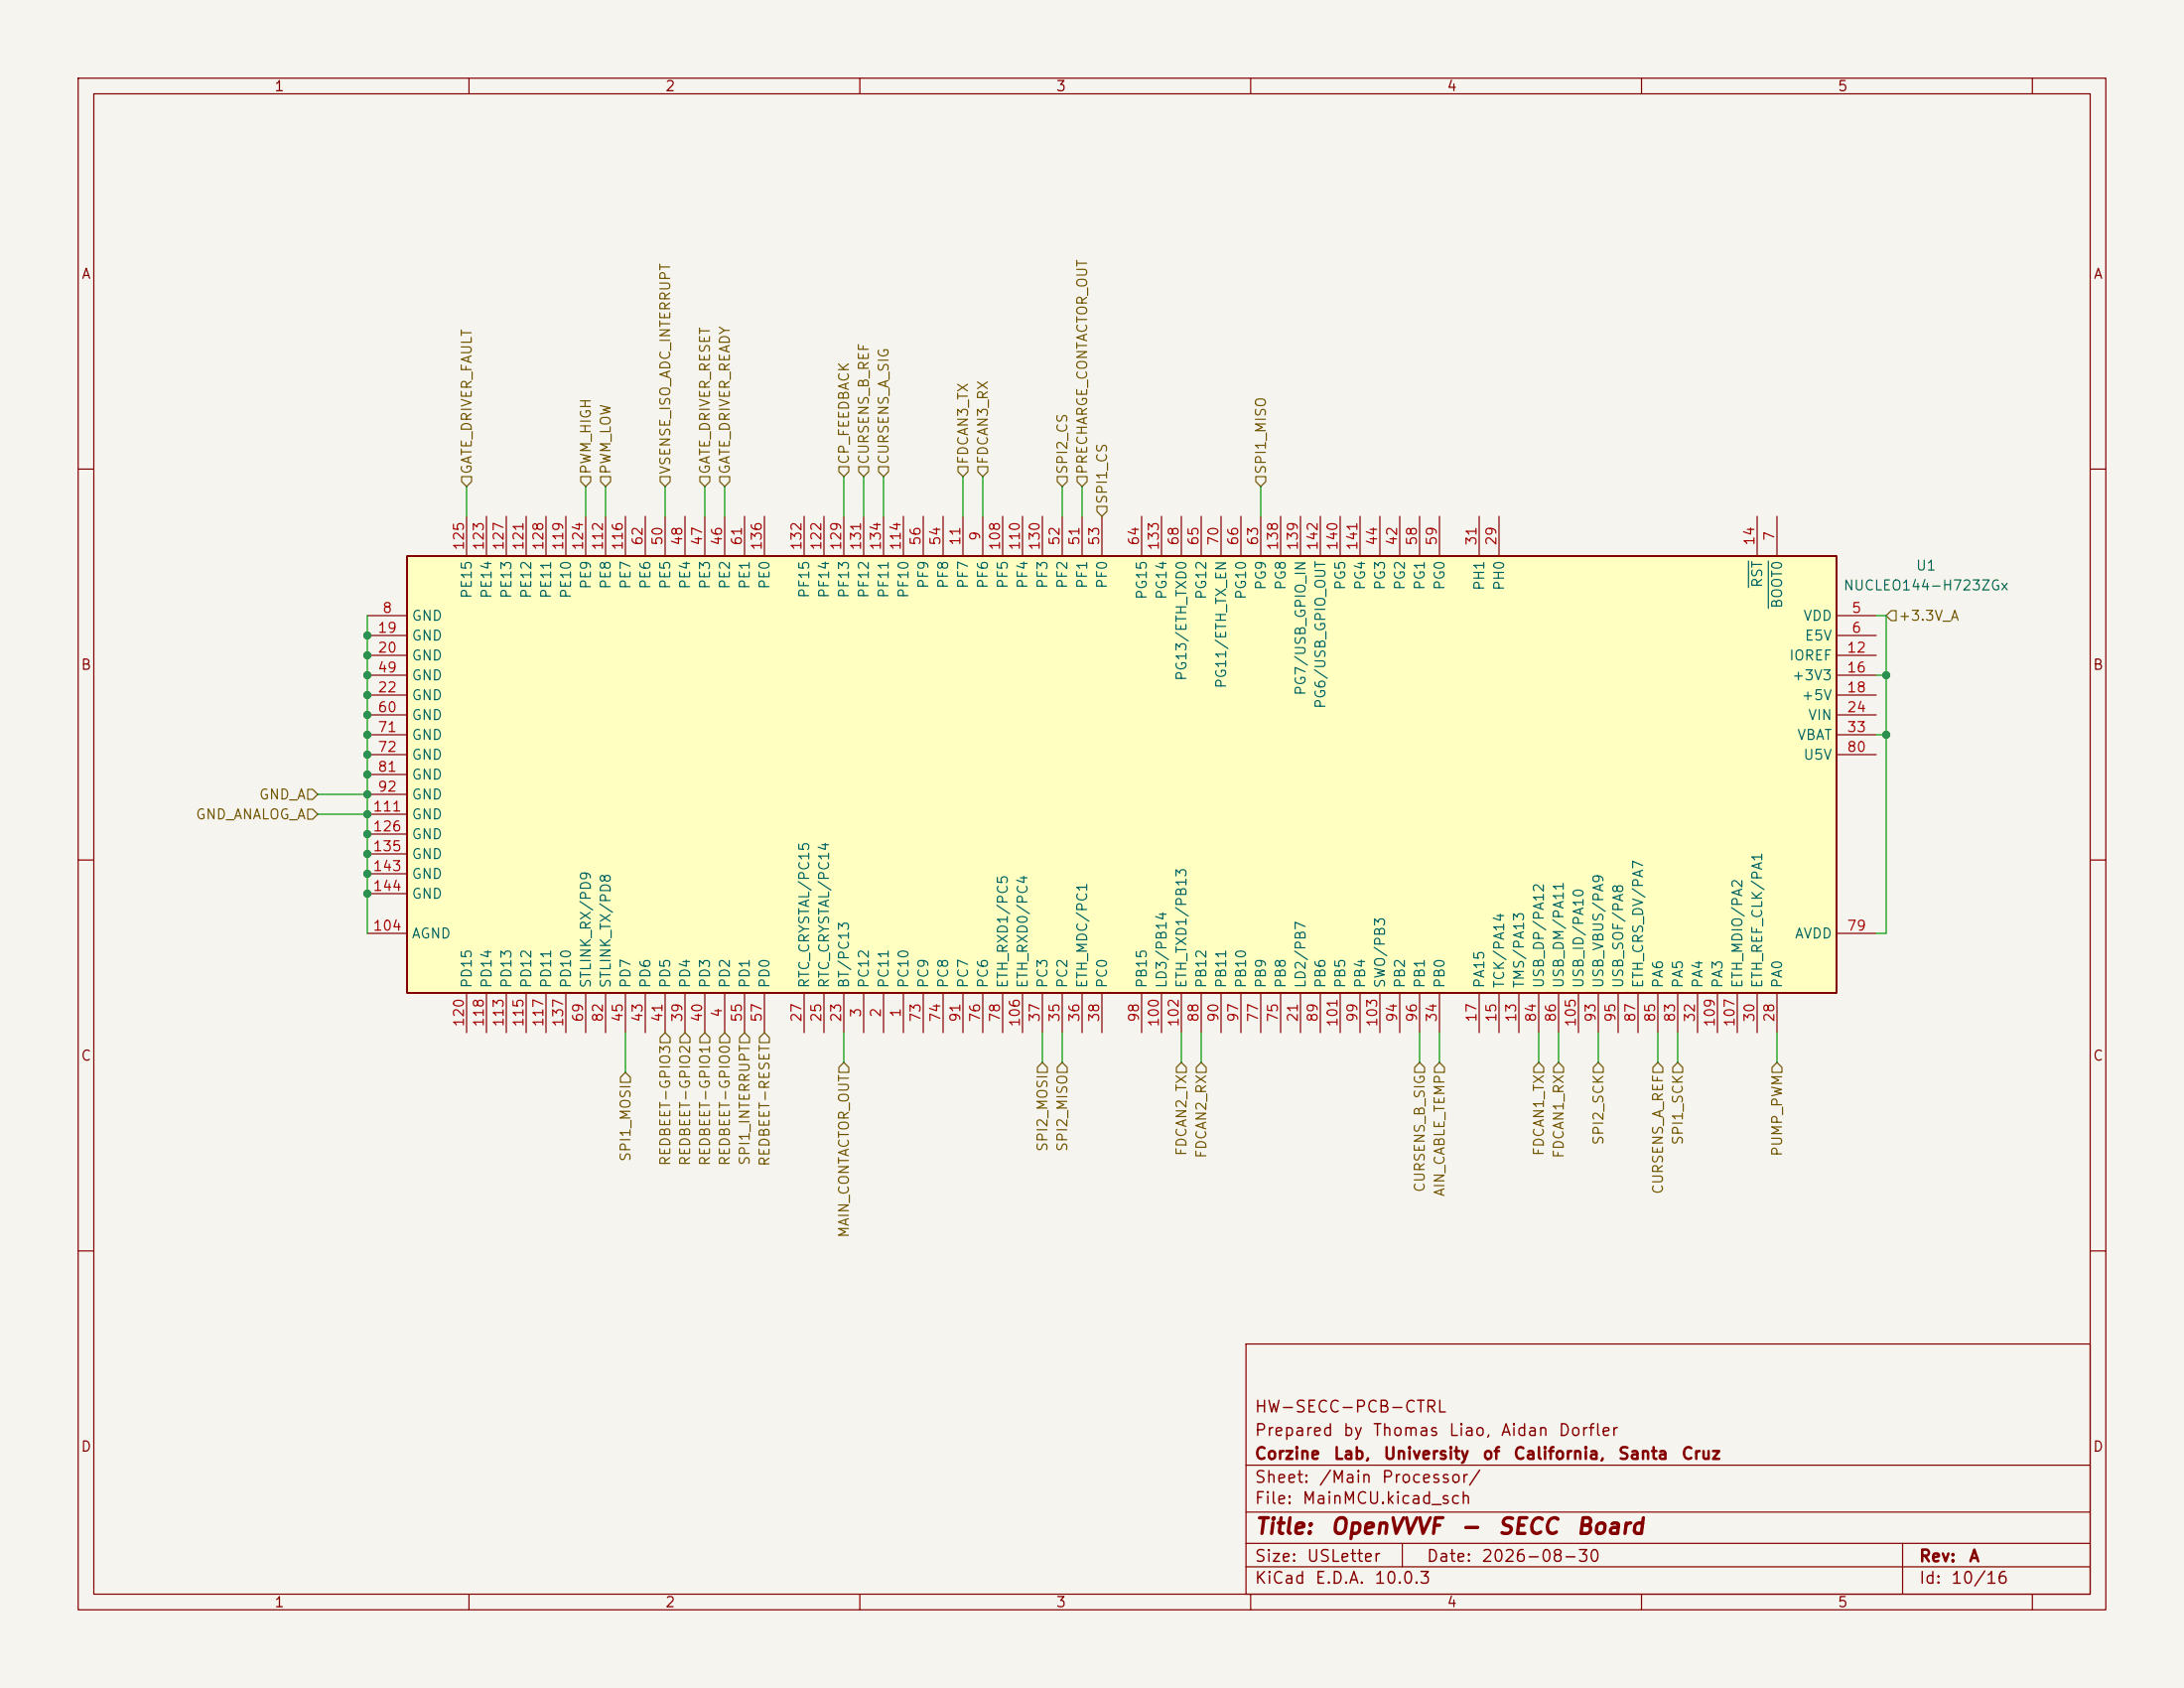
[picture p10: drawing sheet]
<svg xmlns="http://www.w3.org/2000/svg" width="279mm" height="216mm" viewBox="0 0 279 216" stroke-linecap="round" stroke-linejoin="round" font-family="sans-serif">
<path d="M0 0h279.4v215.9h-279.4z" fill="#f5f4ef" stroke="#f5f4ef" stroke-width=".13"/>
<g fill="none" stroke="#840000" stroke-width=".15">
<path d="M10 10h259.4v195.9h-259.4zM12 12h255.4v191.9h-255.4zM60 10v2M110 10v2M160 10v2M210 10v2M260 10v2M10 60h2M267.4 60h2M10 110h2M267.4 110h2M10 160h2"/>
<path d="M159.4 171.9h108v32h-108zM267.4 160h2M159.4 197.4h108M159.4 193.4h108M159.4 187.4h108M179.4 197.4v3M243.4 197.4v6.5M60 203.9v2M110 203.9v2M159.4 200.4h108M160 203.9v2M210 203.9v2"/>
<path d="M260 203.9v2"/>
</g>
<path d="M52.1 71.1h182.8v55.9h-182.8z" fill="#ffffc2"/>
<path d="M52.1 71.1h182.8v55.9h-182.8z" fill="none" stroke="#840000" stroke-width=".25"/>
<g fill="none" stroke="#840000" stroke-width=".15">
<path d="M47 78.7h5.1M59.7 66v5.1M62.2 66v5.1M64.8 66v5.1M67.3 66v5.1M69.8 66v5.1M72.4 66v5.1M74.9 66v5.1M77.5 66v5.1M80 66v5.1M82.5 66v5.1M85.1 66v5.1"/>
<path d="M87.6 66v5.1M90.2 66v5.1M92.7 66v5.1M95.2 66v5.1M97.8 66v5.1M102.9 66v5.1M105.4 66v5.1M107.9 66v5.1M110.5 66v5.1M113 66v5.1M115.6 66v5.1M118.1 66v5.1"/>
<path d="M120.6 66v5.1M123.2 66v5.1M125.7 66v5.1M128.3 66v5.1M130.8 66v5.1M133.3 66v5.1M135.9 66v5.1M138.4 66v5.1M141 66v5.1M146 66v5.1M148.6 66v5.1M151.1 66v5.1"/>
<path d="M153.7 66v5.1M156.2 66v5.1M158.7 66v5.1M161.3 66v5.1M163.8 66v5.1M166.4 66v5.1M168.9 66v5.1M171.4 66v5.1M174 66v5.1M176.5 66v5.1M179.1 66v5.1M181.6 66v5.1"/>
<path d="M184.1 66v5.1M189.2 66v5.1M191.8 66v5.1M224.8 66v5.1M227.3 66v5.1M234.9 78.7h5.1M47 81.3h5.1M47 83.8h5.1M47 86.4h5.1M47 88.9h5.1M47 91.4h5.1M47 94h5.1"/>
<path d="M47 96.5h5.1M47 99.1h5.1M234.9 81.3h5.1M234.9 83.8h5.1M234.9 86.4h5.1M234.9 88.9h5.1M234.9 91.4h5.1M234.9 94h5.1M234.9 96.5h5.1M47 119.4h5.1M47 101.6h5.1M47 104.1h5.1"/>
<path d="M47 106.7h5.1M47 109.2h5.1M47 111.8h5.1M47 114.3h5.1M234.9 119.4h5.1M59.7 127v5.1M62.2 127v5.1M64.8 127v5.1M67.3 127v5.1M69.8 127v5.1M72.4 127v5.1M74.9 127v5.1"/>
<path d="M77.5 127v5.1M80 127v5.1M82.5 127v5.1M85.1 127v5.1M87.6 127v5.1M90.2 127v5.1M92.7 127v5.1M95.2 127v5.1M97.8 127v5.1M102.9 127v5.1M105.4 127v5.1M107.9 127v5.1"/>
<path d="M110.5 127v5.1M113 127v5.1M115.6 127v5.1M118.1 127v5.1M120.6 127v5.1M123.2 127v5.1M125.7 127v5.1M128.3 127v5.1M130.8 127v5.1M133.3 127v5.1M135.9 127v5.1M138.4 127v5.1"/>
<path d="M141 127v5.1M146 127v5.1M148.6 127v5.1M151.1 127v5.1M153.7 127v5.1M156.2 127v5.1M158.7 127v5.1M161.3 127v5.1M163.8 127v5.1M166.4 127v5.1M168.9 127v5.1M171.4 127v5.1"/>
<path d="M174 127v5.1M176.5 127v5.1M179.1 127v5.1M181.6 127v5.1M184.1 127v5.1M189.2 127v5.1M191.8 127v5.1M194.3 127v5.1M196.8 127v5.1M199.4 127v5.1M201.9 127v5.1M204.5 127v5.1"/>
<path d="M207 127v5.1M209.5 127v5.1M212.1 127v5.1M214.6 127v5.1M217.2 127v5.1M219.7 127v5.1M222.2 127v5.1M224.8 127v5.1M227.3 127v5.1"/>
</g>
<path d="M223.7 71.8v3.4M226.2 71.8v6" fill="none" stroke="#006464" stroke-width=".15"/>
<g fill="none" stroke="#725600" stroke-width=".15">
<path d="M107.3 59.7h1.3v.6l-.7 .7-.6-.7zM109.9 59.7h1.2v.6l-.6 .7-.6-.7zM112.4 59.7h1.3v.6l-.7 .7-.6-.7zM122.6 59.7h1.2v.6l-.6 .7-.6-.7zM125.1 59.7h1.3v.6l-.7 .7-.6-.7zM59.1 61h1.2v.6l-.6 .6-.6-.6zM74.3 61h1.3v.6l-.7 .6-.6-.6zM76.8 61h1.3v.6l-.6 .6-.7-.6zM84.5 61h1.2v.6l-.6 .6-.6-.6zM89.5 61h1.3v.6l-.6 .6-.7-.6zM92.1 61h1.2v.6l-.6 .6-.6-.6zM135.3 61h1.2v.6l-.6 .6-.6-.6z"/>
<path d="M137.8 61h1.3v.6l-.7 .6-.6-.6zM140.3 64.8h1.3v.6l-.6 .6-.7-.6zM160.7 61h1.2v.6l-.6 .6-.6-.6zM241.9 78.1h.7v1.3h-.7l-.6-.7zM39.4 103.5h.6l.6 .6-.6 .7h-.6zM39.4 101h.6l.6 .6-.6 .6h-.6zM80 137.2l.6 .6v.6h-1.2v-.6zM85.1 132.1l.6 .6v.7h-1.2v-.7zM87.6 132.1l.7 .6v.7h-1.3v-.7zM90.2 132.1l.6 .6v.7h-1.3v-.7zM92.7 132.1l.6 .6v.7h-1.2v-.7zM95.2 132.1l.7 .6v.7h-1.3v-.7z"/>
<path d="M97.8 132.1l.6 .6v.7h-1.2v-.7zM107.9 135.9l.7 .6v.7h-1.3v-.7zM133.3 135.9l.7 .6v.7h-1.3v-.7zM135.9 135.9l.6 .6v.7h-1.2v-.7zM151.1 135.9l.7 .6v.7h-1.3v-.7zM153.7 135.9l.6 .6v.7h-1.3v-.7zM181 136.5l.6-.6 .6 .6v.7h-1.2zM184.1 135.9l.7 .6v.7h-1.3v-.7zM196.8 135.9l.7 .6v.7h-1.3v-.7zM199.4 135.9l.6 .6v.7h-1.2v-.7zM203.8 136.5l.7-.6 .6 .6v.7h-1.3zM212.1 135.9l.6 .6v.7h-1.2v-.7z"/>
<path d="M214.6 135.9l.7 .6v.7h-1.3v-.7zM227.3 135.9l.7 .6v.7h-1.3v-.7z"/>
</g>
<g fill="none" stroke="#009600" stroke-width=".15">
<path d="M47 78.7v40.7M59.7 62.2v3.8M74.9 62.2v3.8M77.5 62.2v3.8M85.1 62.2v3.8M90.2 62.2v3.8M92.7 62.2v3.8M107.9 61v5M110.5 61v5M113 61v5M123.2 61v5M125.7 61v5"/>
<path d="M135.9 62.2v3.8M138.4 62.2v3.8M161.3 62.2v3.8M240 78.7h1.3v40.7h-1.3M240 86.4h1.3M240 94h1.3M40.6 104.1h6.4M40.6 101.6h6.4M80 132.1v5.1M107.9 132.1v3.8M133.3 132.1v3.8M135.9 132.1v3.8"/>
<path d="M151.1 132.1v3.8M153.7 132.1v3.8M181.6 132.1v3.8M184.1 132.1v3.8M196.8 132.1v3.8M199.4 132.1v3.8M204.5 132.1v3.8M212.1 132.1v3.8M214.6 132.1v3.8M227.3 132.1v3.8"/>
</g>
<g fill="#009600" stroke="#009600" stroke-width=".13">
<circle cx="47" cy="86.4" r=".46"/>
<circle cx="47" cy="96.5" r=".46"/>
<circle cx="47" cy="91.4" r=".46"/>
<circle cx="47" cy="99.1" r=".46"/>
<circle cx="47" cy="94" r=".46"/>
<circle cx="47" cy="88.9" r=".46"/>
<circle cx="47" cy="106.7" r=".46"/>
<circle cx="47" cy="104.1" r=".46"/>
<circle cx="47" cy="109.2" r=".46"/>
<circle cx="47" cy="111.8" r=".46"/>
<circle cx="47" cy="83.8" r=".46"/>
<circle cx="47" cy="81.3" r=".46"/>
<circle cx="47" cy="101.6" r=".46"/>
<circle cx="241.3" cy="94" r=".46"/>
<circle cx="241.3" cy="86.4" r=".46"/>
<circle cx="47" cy="114.3" r=".46"/>
</g>
<g font-size="2" fill="#840000">
<text x="160.4" y="196.7">Title:</text>
<text x="170.1" y="196.7">OpenVVVF</text>
<text x="186.7" y="196.7">-</text>
<text x="191.5" y="196.7">SECC</text>
<text x="201.5" y="196.7">Board</text>
</g>
<g font-size="1.5" fill="#840000">
<text x="160.4" y="184">Prepared</text>
<text x="160.4" y="181">HW-SECC-PCB-CTRL</text>
<text x="171.7" y="184">by</text>
<text x="175.5" y="184">Thomas</text>
<text x="185.2" y="184">Liao,</text>
<text x="191.9" y="184">Aidan</text>
<text x="199.3" y="184">Dorfler</text>
<text x="160.4" y="190">Sheet:</text>
<text x="160.4" y="187">Corzine</text>
<text x="168.6" y="190">/Main</text>
<text x="170.5" y="187">Lab,</text>
<text x="176.6" y="190">Processor/</text>
<text x="176.9" y="187">University</text>
<text x="189.6" y="187">of</text>
<text x="193.5" y="187">California,</text>
<text x="206.9" y="187">Santa</text>
<text x="215" y="187">Cruz</text>
<text x="160.4" y="192.7">File:</text>
<text x="166.5" y="192.7">MainMCU.kicad_sch</text>
<text x="160.4" y="202.9">KiCad</text>
<text x="160.4" y="200.1">Size:</text>
<text x="167.1" y="200.1">USLetter</text>
<text x="168.1" y="202.9">E.D.A.</text>
<text x="175.7" y="202.9">10.0.3</text>
<text x="182.4" y="200.1">Date:</text>
<text x="189.4" y="200.1">2026-08-30</text>
<text x="245.4" y="200.1">Rev:</text>
<text x="245.4" y="202.9">Id:</text>
<text x="249.5" y="202.9">10/16</text>
<text x="251.8" y="200.1">A</text>
</g>
<g font-size="1.3" fill="#840000">
<text x="35" y="12">1</text>
<text x="85" y="12">2</text>
<text x="135" y="12">3</text>
<text x="185" y="12">4</text>
<text x="235" y="12">5</text>
<text x="10.3" y="36">A</text>
<text x="267.7" y="36">A</text>
<text x="10.3" y="86">B</text>
<text x="267.7" y="86">B</text>
<text x="10.3" y="136">C</text>
<text x="267.7" y="136">C</text>
<text x="10.3" y="186">D</text>
<text x="267.7" y="186">D</text>
<text x="35" y="205.9">1</text>
<text x="85" y="205.9">2</text>
<text x="135" y="205.9">3</text>
<text x="185" y="205.9">4</text>
<text x="235" y="205.9">5</text>
</g>
<g font-size="1.3" fill="#725600">
<text x="108.9" y="59.5" transform="rotate(-90 108.9 59.5)">CP_FEEDBACK</text>
<text x="111.5" y="59.5" transform="rotate(-90 111.5 59.5)">CURSENS_B_REF</text>
<text x="114" y="59.5" transform="rotate(-90 114 59.5)">CURSENS_A_SIG</text>
<text x="124.2" y="59.5" transform="rotate(-90 124.2 59.5)">FDCAN3_TX</text>
<text x="126.7" y="59.5" transform="rotate(-90 126.7 59.5)">FDCAN3_RX</text>
<text x="60.7" y="60.8" transform="rotate(-90 60.7 60.8)">GATE_DRIVER_FAULT</text>
<text x="75.9" y="60.8" transform="rotate(-90 75.9 60.8)">PWM_HIGH</text>
<text x="78.4" y="60.8" transform="rotate(-90 78.4 60.8)">PWM_LOW</text>
<text x="86.1" y="60.8" transform="rotate(-90 86.1 60.8)">VSENSE_ISO_ADC_INTERRUPT</text>
<text x="91.1" y="60.8" transform="rotate(-90 91.1 60.8)">GATE_DRIVER_RESET</text>
<text x="93.7" y="60.8" transform="rotate(-90 93.7 60.8)">GATE_DRIVER_READY</text>
<text x="136.9" y="60.8" transform="rotate(-90 136.9 60.8)">SPI2_CS</text>
<text x="139.4" y="60.8" transform="rotate(-90 139.4 60.8)">PRECHARGE_CONTACTOR_OUT</text>
<text x="141.9" y="64.6" transform="rotate(-90 141.9 64.6)">SPI1_CS</text>
<text x="162.3" y="60.8" transform="rotate(-90 162.3 60.8)">SPI1_MISO</text>
<text x="242.8" y="79.7">+3.3V_A</text>
<text x="24.9" y="105.1">GND_ANALOG_A</text>
<text x="33" y="102.6">GND_A</text>
<text x="81" y="148.7" transform="rotate(-90 81 148.7)">SPI1_MOSI</text>
<text x="86.1" y="149.2" transform="rotate(-90 86.1 149.2)">REDBEET-GPIO3</text>
<text x="88.6" y="149.2" transform="rotate(-90 88.6 149.2)">REDBEET-GPIO2</text>
<text x="91.1" y="149.2" transform="rotate(-90 91.1 149.2)">REDBEET-GPIO1</text>
<text x="93.7" y="149.2" transform="rotate(-90 93.7 149.2)">REDBEET-GPIO0</text>
<text x="96.2" y="149.2" transform="rotate(-90 96.2 149.2)">SPI1_INTERRUPT</text>
<text x="98.8" y="149.3" transform="rotate(-90 98.8 149.3)">REDBEET-RESET</text>
<text x="134.3" y="147.4" transform="rotate(-90 134.3 147.4)">SPI2_MOSI</text>
<text x="136.9" y="147.4" transform="rotate(-90 136.9 147.4)">SPI2_MISO</text>
<text x="152.1" y="148" transform="rotate(-90 152.1 148)">FDCAN2_TX</text>
<text x="154.6" y="148.3" transform="rotate(-90 154.6 148.3)">FDCAN2_RX</text>
<text x="197.8" y="148" transform="rotate(-90 197.8 148)">FDCAN1_TX</text>
<text x="200.4" y="148.3" transform="rotate(-90 200.4 148.3)">FDCAN1_RX</text>
<text x="205.4" y="146.6" transform="rotate(-90 205.4 146.6)">SPI2_SCK</text>
<text x="215.6" y="146.6" transform="rotate(-90 215.6 146.6)">SPI1_SCK</text>
<text x="228.3" y="148" transform="rotate(-90 228.3 148)">PUMP_PWM</text>
<text x="182.6" y="152.6" transform="rotate(-90 182.6 152.6)">CURSENS_B_SIG</text>
<text x="185.1" y="153.2" transform="rotate(-90 185.1 153.2)">AIN_CABLE_TEMP</text>
<text x="213.1" y="152.9" transform="rotate(-90 213.1 152.9)">CURSENS_A_REF</text>
<text x="108.9" y="158.4" transform="rotate(-90 108.9 158.4)">MAIN_CONTACTOR_OUT</text>
</g>
<g font-size="1.3" fill="#a90000">
<text x="59.7" y="70.5" transform="rotate(-90 59.7 70.5)">125</text>
<text x="62.2" y="70.5" transform="rotate(-90 62.2 70.5)">123</text>
<text x="64.7" y="70.5" transform="rotate(-90 64.7 70.5)">127</text>
<text x="67.3" y="70.5" transform="rotate(-90 67.3 70.5)">121</text>
<text x="69.8" y="70.5" transform="rotate(-90 69.8 70.5)">128</text>
<text x="72.4" y="70.5" transform="rotate(-90 72.4 70.5)">119</text>
<text x="74.9" y="70.5" transform="rotate(-90 74.9 70.5)">124</text>
<text x="77.4" y="70.5" transform="rotate(-90 77.4 70.5)">112</text>
<text x="80" y="70.5" transform="rotate(-90 80 70.5)">116</text>
<text x="82.5" y="69.9" transform="rotate(-90 82.5 69.9)">62</text>
<text x="85.1" y="69.9" transform="rotate(-90 85.1 69.9)">50</text>
<text x="87.6" y="69.9" transform="rotate(-90 87.6 69.9)">48</text>
<text x="90.1" y="69.9" transform="rotate(-90 90.1 69.9)">47</text>
<text x="92.7" y="69.9" transform="rotate(-90 92.7 69.9)">46</text>
<text x="95.2" y="69.9" transform="rotate(-90 95.2 69.9)">61</text>
<text x="97.8" y="70.5" transform="rotate(-90 97.8 70.5)">136</text>
<text x="102.8" y="70.5" transform="rotate(-90 102.8 70.5)">132</text>
<text x="105.4" y="70.5" transform="rotate(-90 105.4 70.5)">122</text>
<text x="107.9" y="70.5" transform="rotate(-90 107.9 70.5)">129</text>
<text x="110.5" y="70.5" transform="rotate(-90 110.5 70.5)">131</text>
<text x="113" y="70.5" transform="rotate(-90 113 70.5)">134</text>
<text x="115.5" y="70.5" transform="rotate(-90 115.5 70.5)">114</text>
<text x="118.1" y="69.9" transform="rotate(-90 118.1 69.9)">56</text>
<text x="120.6" y="69.9" transform="rotate(-90 120.6 69.9)">54</text>
<text x="123.2" y="69.9" transform="rotate(-90 123.2 69.9)">11</text>
<text x="125.7" y="69.3" transform="rotate(-90 125.7 69.3)">9</text>
<text x="128.2" y="70.5" transform="rotate(-90 128.2 70.5)">108</text>
<text x="130.8" y="70.5" transform="rotate(-90 130.8 70.5)">110</text>
<text x="133.3" y="70.5" transform="rotate(-90 133.3 70.5)">130</text>
<text x="135.9" y="69.9" transform="rotate(-90 135.9 69.9)">52</text>
<text x="138.4" y="69.9" transform="rotate(-90 138.4 69.9)">51</text>
<text x="140.9" y="69.9" transform="rotate(-90 140.9 69.9)">53</text>
<text x="146" y="69.9" transform="rotate(-90 146 69.9)">64</text>
<text x="148.6" y="70.5" transform="rotate(-90 148.6 70.5)">133</text>
<text x="151.1" y="69.9" transform="rotate(-90 151.1 69.9)">68</text>
<text x="153.6" y="69.9" transform="rotate(-90 153.6 69.9)">65</text>
<text x="156.2" y="69.9" transform="rotate(-90 156.2 69.9)">70</text>
<text x="158.7" y="69.9" transform="rotate(-90 158.7 69.9)">66</text>
<text x="161.3" y="69.9" transform="rotate(-90 161.3 69.9)">63</text>
<text x="163.8" y="70.5" transform="rotate(-90 163.8 70.5)">138</text>
<text x="166.3" y="70.5" transform="rotate(-90 166.3 70.5)">139</text>
<text x="168.9" y="70.5" transform="rotate(-90 168.9 70.5)">142</text>
<text x="171.4" y="70.5" transform="rotate(-90 171.4 70.5)">140</text>
<text x="174" y="70.5" transform="rotate(-90 174 70.5)">141</text>
<text x="176.5" y="69.9" transform="rotate(-90 176.5 69.9)">44</text>
<text x="179" y="69.9" transform="rotate(-90 179 69.9)">42</text>
<text x="181.6" y="69.9" transform="rotate(-90 181.6 69.9)">58</text>
<text x="184.1" y="69.9" transform="rotate(-90 184.1 69.9)">59</text>
<text x="189.2" y="69.9" transform="rotate(-90 189.2 69.9)">31</text>
<text x="191.7" y="69.9" transform="rotate(-90 191.7 69.9)">29</text>
<text x="224.8" y="69.9" transform="rotate(-90 224.8 69.9)">14</text>
<text x="227.3" y="69.3" transform="rotate(-90 227.3 69.3)">7</text>
<text x="48.2" y="81.3">19</text>
<text x="48.2" y="83.8">20</text>
<text x="48.8" y="78.7">8</text>
<text x="236.2" y="83.8">12</text>
<text x="236.8" y="78.7">5</text>
<text x="236.8" y="81.3">6</text>
<text x="48.2" y="88.9">22</text>
<text x="48.2" y="86.3">49</text>
<text x="236.2" y="86.3">16</text>
<text x="236.2" y="88.9">18</text>
<text x="48.2" y="91.4">60</text>
<text x="48.2" y="94">71</text>
<text x="236.2" y="91.4">24</text>
<text x="236.2" y="94">33</text>
<text x="48.2" y="96.5">72</text>
<text x="48.2" y="99">81</text>
<text x="48.2" y="101.6">92</text>
<text x="236.2" y="96.5">80</text>
<text x="47.6" y="104.1">111</text>
<text x="47.6" y="106.7">126</text>
<text x="47.6" y="109.2">135</text>
<text x="47.6" y="111.7">143</text>
<text x="47.6" y="119.4">104</text>
<text x="47.6" y="114.3">144</text>
<text x="236.2" y="119.4">79</text>
<text x="59.7" y="131.5" transform="rotate(-90 59.7 131.5)">120</text>
<text x="62.2" y="131.5" transform="rotate(-90 62.2 131.5)">118</text>
<text x="64.7" y="131.5" transform="rotate(-90 64.7 131.5)">113</text>
<text x="67.3" y="131.5" transform="rotate(-90 67.3 131.5)">115</text>
<text x="69.8" y="131.5" transform="rotate(-90 69.8 131.5)">117</text>
<text x="72.4" y="131.5" transform="rotate(-90 72.4 131.5)">137</text>
<text x="74.9" y="130.9" transform="rotate(-90 74.9 130.9)">69</text>
<text x="77.4" y="130.9" transform="rotate(-90 77.4 130.9)">82</text>
<text x="80" y="130.9" transform="rotate(-90 80 130.9)">45</text>
<text x="82.5" y="130.9" transform="rotate(-90 82.5 130.9)">43</text>
<text x="85.1" y="130.9" transform="rotate(-90 85.1 130.9)">41</text>
<text x="87.6" y="130.9" transform="rotate(-90 87.6 130.9)">39</text>
<text x="90.1" y="130.9" transform="rotate(-90 90.1 130.9)">40</text>
<text x="92.7" y="130.2" transform="rotate(-90 92.7 130.2)">4</text>
<text x="95.2" y="130.9" transform="rotate(-90 95.2 130.9)">55</text>
<text x="97.8" y="130.9" transform="rotate(-90 97.8 130.9)">57</text>
<text x="102.8" y="130.9" transform="rotate(-90 102.8 130.9)">27</text>
<text x="105.4" y="130.9" transform="rotate(-90 105.4 130.9)">25</text>
<text x="107.9" y="130.9" transform="rotate(-90 107.9 130.9)">23</text>
<text x="110.5" y="130.2" transform="rotate(-90 110.5 130.2)">3</text>
<text x="113" y="130.2" transform="rotate(-90 113 130.2)">2</text>
<text x="115.5" y="130.2" transform="rotate(-90 115.5 130.2)">1</text>
<text x="118.1" y="130.9" transform="rotate(-90 118.1 130.9)">73</text>
<text x="120.6" y="130.9" transform="rotate(-90 120.6 130.9)">74</text>
<text x="123.2" y="130.9" transform="rotate(-90 123.2 130.9)">91</text>
<text x="125.7" y="130.9" transform="rotate(-90 125.7 130.9)">76</text>
<text x="128.2" y="130.9" transform="rotate(-90 128.2 130.9)">78</text>
<text x="130.8" y="131.5" transform="rotate(-90 130.8 131.5)">106</text>
<text x="133.3" y="130.9" transform="rotate(-90 133.3 130.9)">37</text>
<text x="135.9" y="130.9" transform="rotate(-90 135.9 130.9)">35</text>
<text x="138.4" y="130.9" transform="rotate(-90 138.4 130.9)">36</text>
<text x="140.9" y="130.9" transform="rotate(-90 140.9 130.9)">38</text>
<text x="146" y="130.9" transform="rotate(-90 146 130.9)">98</text>
<text x="148.6" y="131.5" transform="rotate(-90 148.6 131.5)">100</text>
<text x="151.1" y="131.5" transform="rotate(-90 151.1 131.5)">102</text>
<text x="153.6" y="130.9" transform="rotate(-90 153.6 130.9)">88</text>
<text x="156.2" y="130.9" transform="rotate(-90 156.2 130.9)">90</text>
<text x="158.7" y="130.9" transform="rotate(-90 158.7 130.9)">97</text>
<text x="161.3" y="130.9" transform="rotate(-90 161.3 130.9)">77</text>
<text x="163.8" y="130.9" transform="rotate(-90 163.8 130.9)">75</text>
<text x="166.3" y="130.9" transform="rotate(-90 166.3 130.9)">21</text>
<text x="168.9" y="130.9" transform="rotate(-90 168.9 130.9)">89</text>
<text x="171.4" y="131.5" transform="rotate(-90 171.4 131.5)">101</text>
<text x="174" y="130.9" transform="rotate(-90 174 130.9)">99</text>
<text x="176.5" y="131.5" transform="rotate(-90 176.5 131.5)">103</text>
<text x="179" y="130.9" transform="rotate(-90 179 130.9)">94</text>
<text x="181.6" y="130.9" transform="rotate(-90 181.6 130.9)">96</text>
<text x="184.1" y="130.9" transform="rotate(-90 184.1 130.9)">34</text>
<text x="189.2" y="130.9" transform="rotate(-90 189.2 130.9)">17</text>
<text x="191.7" y="130.9" transform="rotate(-90 191.7 130.9)">15</text>
<text x="194.3" y="130.9" transform="rotate(-90 194.3 130.9)">13</text>
<text x="196.8" y="130.9" transform="rotate(-90 196.8 130.9)">84</text>
<text x="199.4" y="130.9" transform="rotate(-90 199.4 130.9)">86</text>
<text x="201.9" y="131.5" transform="rotate(-90 201.9 131.5)">105</text>
<text x="204.4" y="130.9" transform="rotate(-90 204.4 130.9)">93</text>
<text x="207" y="130.9" transform="rotate(-90 207 130.9)">95</text>
<text x="209.5" y="130.9" transform="rotate(-90 209.5 130.9)">87</text>
<text x="212.1" y="130.9" transform="rotate(-90 212.1 130.9)">85</text>
<text x="214.6" y="130.9" transform="rotate(-90 214.6 130.9)">83</text>
<text x="217.1" y="130.9" transform="rotate(-90 217.1 130.9)">32</text>
<text x="219.7" y="131.5" transform="rotate(-90 219.7 131.5)">109</text>
<text x="222.2" y="131.5" transform="rotate(-90 222.2 131.5)">107</text>
<text x="224.8" y="130.9" transform="rotate(-90 224.8 130.9)">30</text>
<text x="227.3" y="130.9" transform="rotate(-90 227.3 130.9)">28</text>
</g>
<g font-size="1.3" fill="#006464">
<text x="60.7" y="76.7" transform="rotate(-90 60.7 76.7)">PE15</text>
<text x="63.2" y="76.7" transform="rotate(-90 63.2 76.7)">PE14</text>
<text x="65.7" y="76.7" transform="rotate(-90 65.7 76.7)">PE13</text>
<text x="68.3" y="76.7" transform="rotate(-90 68.3 76.7)">PE12</text>
<text x="70.8" y="76.7" transform="rotate(-90 70.8 76.7)">PE11</text>
<text x="73.4" y="76.7" transform="rotate(-90 73.4 76.7)">PE10</text>
<text x="75.9" y="75.5" transform="rotate(-90 75.9 75.5)">PE9</text>
<text x="78.4" y="75.5" transform="rotate(-90 78.4 75.5)">PE8</text>
<text x="81" y="75.5" transform="rotate(-90 81 75.5)">PE7</text>
<text x="83.5" y="75.5" transform="rotate(-90 83.5 75.5)">PE6</text>
<text x="86.1" y="75.5" transform="rotate(-90 86.1 75.5)">PE5</text>
<text x="88.6" y="75.5" transform="rotate(-90 88.6 75.5)">PE4</text>
<text x="91.1" y="75.5" transform="rotate(-90 91.1 75.5)">PE3</text>
<text x="93.7" y="75.5" transform="rotate(-90 93.7 75.5)">PE2</text>
<text x="96.2" y="75.5" transform="rotate(-90 96.2 75.5)">PE1</text>
<text x="98.8" y="75.5" transform="rotate(-90 98.8 75.5)">PE0</text>
<text x="103.8" y="76.6" transform="rotate(-90 103.8 76.6)">PF15</text>
<text x="106.4" y="76.6" transform="rotate(-90 106.4 76.6)">PF14</text>
<text x="108.9" y="76.6" transform="rotate(-90 108.9 76.6)">PF13</text>
<text x="111.5" y="76.6" transform="rotate(-90 111.5 76.6)">PF12</text>
<text x="114" y="76.6" transform="rotate(-90 114 76.6)">PF11</text>
<text x="116.5" y="76.6" transform="rotate(-90 116.5 76.6)">PF10</text>
<text x="119.1" y="75.4" transform="rotate(-90 119.1 75.4)">PF9</text>
<text x="121.6" y="75.4" transform="rotate(-90 121.6 75.4)">PF8</text>
<text x="124.2" y="75.4" transform="rotate(-90 124.2 75.4)">PF7</text>
<text x="126.7" y="75.4" transform="rotate(-90 126.7 75.4)">PF6</text>
<text x="129.2" y="75.4" transform="rotate(-90 129.2 75.4)">PF5</text>
<text x="131.8" y="75.4" transform="rotate(-90 131.8 75.4)">PF4</text>
<text x="134.3" y="75.4" transform="rotate(-90 134.3 75.4)">PF3</text>
<text x="136.9" y="75.4" transform="rotate(-90 136.9 75.4)">PF2</text>
<text x="139.4" y="75.4" transform="rotate(-90 139.4 75.4)">PF1</text>
<text x="141.9" y="75.4" transform="rotate(-90 141.9 75.4)">PF0</text>
<text x="147" y="76.8" transform="rotate(-90 147 76.8)">PG15</text>
<text x="149.6" y="76.8" transform="rotate(-90 149.6 76.8)">PG14</text>
<text x="154.6" y="76.8" transform="rotate(-90 154.6 76.8)">PG12</text>
<text x="159.7" y="76.8" transform="rotate(-90 159.7 76.8)">PG10</text>
<text x="162.3" y="75.6" transform="rotate(-90 162.3 75.6)">PG9</text>
<text x="164.8" y="75.6" transform="rotate(-90 164.8 75.6)">PG8</text>
<text x="172.4" y="75.6" transform="rotate(-90 172.4 75.6)">PG5</text>
<text x="175" y="75.6" transform="rotate(-90 175 75.6)">PG4</text>
<text x="177.5" y="75.6" transform="rotate(-90 177.5 75.6)">PG3</text>
<text x="180" y="75.6" transform="rotate(-90 180 75.6)">PG2</text>
<text x="182.6" y="75.6" transform="rotate(-90 182.6 75.6)">PG1</text>
<text x="185.1" y="75.6" transform="rotate(-90 185.1 75.6)">PG0</text>
<text x="190.2" y="75.6" transform="rotate(-90 190.2 75.6)">PH1</text>
<text x="192.7" y="75.6" transform="rotate(-90 192.7 75.6)">PH0</text>
<text x="225.8" y="75.3" transform="rotate(-90 225.8 75.3)">RST</text>
<text x="228.3" y="77.9" transform="rotate(-90 228.3 77.9)">BOOT0</text>
<text x="235.7" y="75.8">NUCLEO144-H723ZGx</text>
<text x="245" y="73.3">U1</text>
<text x="52.6" y="79.7">GND</text>
<text x="52.6" y="82.3">GND</text>
<text x="230.6" y="79.7">VDD</text>
<text x="230.8" y="82.3">E5V</text>
<text x="52.6" y="84.8">GND</text>
<text x="52.6" y="89.9">GND</text>
<text x="52.6" y="87.3">GND</text>
<text x="152.1" y="87.2" transform="rotate(-90 152.1 87.2)">PG13/ETH_TXD0</text>
<text x="157.2" y="88.2" transform="rotate(-90 157.2 88.2)">PG11/ETH_TX_EN</text>
<text x="167.3" y="89.1" transform="rotate(-90 167.3 89.1)">PG7/USB_GPIO_IN</text>
<text x="228.8" y="84.8">IOREF</text>
<text x="229.2" y="87.3">+3V3</text>
<text x="230.4" y="89.9">+5V</text>
<text x="52.6" y="92.4">GND</text>
<text x="52.6" y="95">GND</text>
<text x="169.9" y="90.8" transform="rotate(-90 169.9 90.8)">PG6/USB_GPIO_OUT</text>
<text x="229.8" y="95">VBAT</text>
<text x="231.2" y="92.4">VIN</text>
<text x="52.6" y="97.5">GND</text>
<text x="52.6" y="100">GND</text>
<text x="230.6" y="97.5">U5V</text>
<text x="52.6" y="102.6">GND</text>
<text x="52.6" y="105.1">GND</text>
<text x="52.6" y="107.7">GND</text>
<text x="52.6" y="110.2">GND</text>
<text x="52.6" y="112.7">GND</text>
<text x="52.6" y="115.3">GND</text>
<text x="52.6" y="120.4">AGND</text>
<text x="229.5" y="120.4">AVDD</text>
<text x="60.7" y="126.5" transform="rotate(-90 60.7 126.5)">PD15</text>
<text x="63.2" y="126.5" transform="rotate(-90 63.2 126.5)">PD14</text>
<text x="65.7" y="126.5" transform="rotate(-90 65.7 126.5)">PD13</text>
<text x="68.3" y="126.5" transform="rotate(-90 68.3 126.5)">PD12</text>
<text x="70.8" y="126.5" transform="rotate(-90 70.8 126.5)">PD11</text>
<text x="73.4" y="126.5" transform="rotate(-90 73.4 126.5)">PD10</text>
<text x="75.9" y="126.5" transform="rotate(-90 75.9 126.5)">STLINK_RX/PD9</text>
<text x="78.4" y="126.5" transform="rotate(-90 78.4 126.5)">STLINK_TX/PD8</text>
<text x="81" y="126.5" transform="rotate(-90 81 126.5)">PD7</text>
<text x="83.5" y="126.5" transform="rotate(-90 83.5 126.5)">PD6</text>
<text x="86.1" y="126.5" transform="rotate(-90 86.1 126.5)">PD5</text>
<text x="88.6" y="126.5" transform="rotate(-90 88.6 126.5)">PD4</text>
<text x="91.1" y="126.5" transform="rotate(-90 91.1 126.5)">PD3</text>
<text x="93.7" y="126.5" transform="rotate(-90 93.7 126.5)">PD2</text>
<text x="96.2" y="126.5" transform="rotate(-90 96.2 126.5)">PD1</text>
<text x="98.8" y="126.5" transform="rotate(-90 98.8 126.5)">PD0</text>
<text x="103.8" y="126.5" transform="rotate(-90 103.8 126.5)">RTC_CRYSTAL/PC15</text>
<text x="106.4" y="126.5" transform="rotate(-90 106.4 126.5)">RTC_CRYSTAL/PC14</text>
<text x="108.9" y="126.5" transform="rotate(-90 108.9 126.5)">BT/PC13</text>
<text x="111.5" y="126.5" transform="rotate(-90 111.5 126.5)">PC12</text>
<text x="114" y="126.5" transform="rotate(-90 114 126.5)">PC11</text>
<text x="116.5" y="126.5" transform="rotate(-90 116.5 126.5)">PC10</text>
<text x="119.1" y="126.5" transform="rotate(-90 119.1 126.5)">PC9</text>
<text x="121.6" y="126.5" transform="rotate(-90 121.6 126.5)">PC8</text>
<text x="124.2" y="126.5" transform="rotate(-90 124.2 126.5)">PC7</text>
<text x="126.7" y="126.5" transform="rotate(-90 126.7 126.5)">PC6</text>
<text x="129.2" y="126.5" transform="rotate(-90 129.2 126.5)">ETH_RXD1/PC5</text>
<text x="131.8" y="126.5" transform="rotate(-90 131.8 126.5)">ETH_RXD0/PC4</text>
<text x="134.3" y="126.5" transform="rotate(-90 134.3 126.5)">PC3</text>
<text x="136.9" y="126.5" transform="rotate(-90 136.9 126.5)">PC2</text>
<text x="139.4" y="126.5" transform="rotate(-90 139.4 126.5)">ETH_MDC/PC1</text>
<text x="141.9" y="126.5" transform="rotate(-90 141.9 126.5)">PC0</text>
<text x="147" y="126.5" transform="rotate(-90 147 126.5)">PB15</text>
<text x="149.6" y="126.5" transform="rotate(-90 149.6 126.5)">LD3/PB14</text>
<text x="152.1" y="126.5" transform="rotate(-90 152.1 126.5)">ETH_TXD1/PB13</text>
<text x="154.6" y="126.5" transform="rotate(-90 154.6 126.5)">PB12</text>
<text x="157.2" y="126.5" transform="rotate(-90 157.2 126.5)">PB11</text>
<text x="159.7" y="126.5" transform="rotate(-90 159.7 126.5)">PB10</text>
<text x="162.3" y="126.5" transform="rotate(-90 162.3 126.5)">PB9</text>
<text x="164.8" y="126.5" transform="rotate(-90 164.8 126.5)">PB8</text>
<text x="167.3" y="126.5" transform="rotate(-90 167.3 126.5)">LD2/PB7</text>
<text x="169.9" y="126.5" transform="rotate(-90 169.9 126.5)">PB6</text>
<text x="172.4" y="126.5" transform="rotate(-90 172.4 126.5)">PB5</text>
<text x="175" y="126.5" transform="rotate(-90 175 126.5)">PB4</text>
<text x="177.5" y="126.5" transform="rotate(-90 177.5 126.5)">SWO/PB3</text>
<text x="180" y="126.5" transform="rotate(-90 180 126.5)">PB2</text>
<text x="182.6" y="126.5" transform="rotate(-90 182.6 126.5)">PB1</text>
<text x="185.1" y="126.5" transform="rotate(-90 185.1 126.5)">PB0</text>
<text x="190.2" y="126.5" transform="rotate(-90 190.2 126.5)">PA15</text>
<text x="192.7" y="126.5" transform="rotate(-90 192.7 126.5)">TCK/PA14</text>
<text x="195.3" y="126.5" transform="rotate(-90 195.3 126.5)">TMS/PA13</text>
<text x="197.8" y="126.5" transform="rotate(-90 197.8 126.5)">USB_DP/PA12</text>
<text x="200.4" y="126.5" transform="rotate(-90 200.4 126.5)">USB_DM/PA11</text>
<text x="202.9" y="126.5" transform="rotate(-90 202.9 126.5)">USB_ID/PA10</text>
<text x="205.4" y="126.5" transform="rotate(-90 205.4 126.5)">USB_VBUS/PA9</text>
<text x="208" y="126.5" transform="rotate(-90 208 126.5)">USB_SOF/PA8</text>
<text x="210.5" y="126.5" transform="rotate(-90 210.5 126.5)">ETH_CRS_DV/PA7</text>
<text x="213.1" y="126.5" transform="rotate(-90 213.1 126.5)">PA6</text>
<text x="215.6" y="126.5" transform="rotate(-90 215.6 126.5)">PA5</text>
<text x="218.1" y="126.5" transform="rotate(-90 218.1 126.5)">PA4</text>
<text x="220.7" y="126.5" transform="rotate(-90 220.7 126.5)">PA3</text>
<text x="223.2" y="126.5" transform="rotate(-90 223.2 126.5)">ETH_MDIO/PA2</text>
<text x="225.8" y="126.5" transform="rotate(-90 225.8 126.5)">ETH_REF_CLK/PA1</text>
<text x="228.3" y="126.5" transform="rotate(-90 228.3 126.5)">PA0</text>
</g>
</svg>
